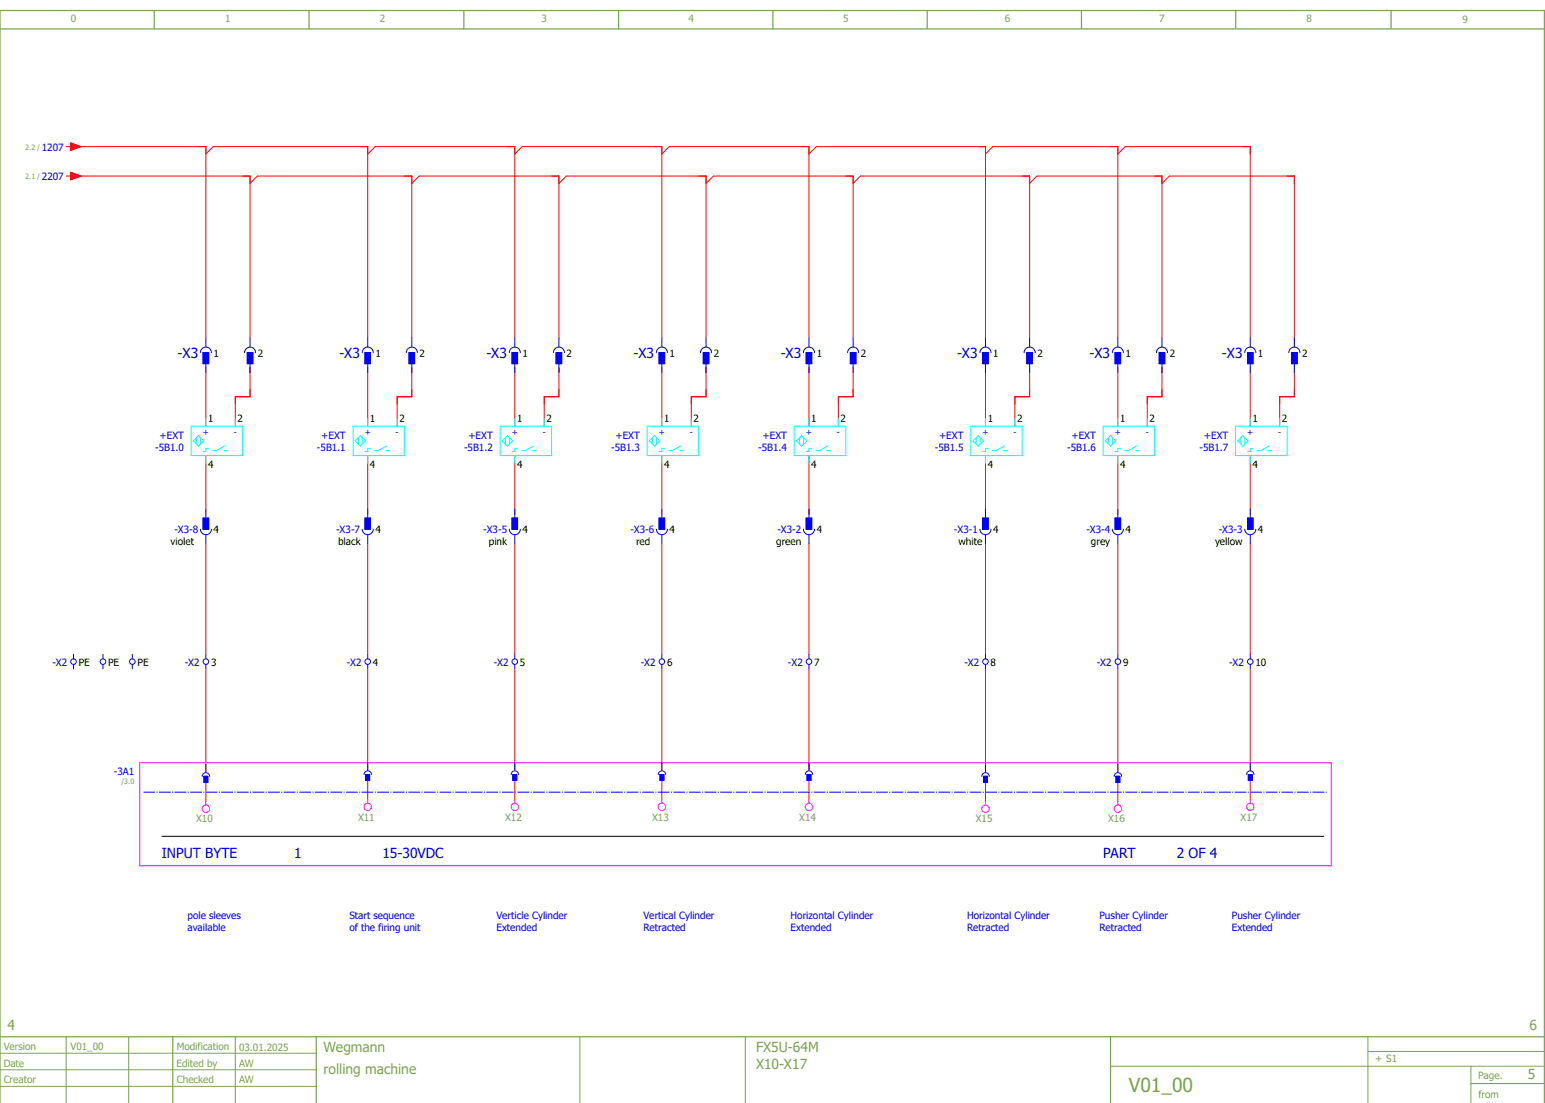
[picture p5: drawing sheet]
<svg xmlns="http://www.w3.org/2000/svg" width="420mm" height="300mm" viewBox="0 0 420 300" stroke-linecap="round" stroke-linejoin="round" font-family="sans-serif">
<g fill="none" stroke="#7ca552" stroke-width=".34">
<path d="M0 7.9h420M41.9 2.9v4.8M84 3v4.8M126.1 3v4.8M168.2 3v4.9M210.2 2.9v4.9M252.1 2.9v4.8M294.1 2.9v4.8M336.1 2.8v4.8M378.3 2.8v4.9M0 281.9h420M0 299.9v-297h420v297"/>
<path d="M47 281.9v18M86 281.9v18M302 281.9v18"/>
</g>
<g fill="none" stroke="#7ca552" stroke-width=".27">
<path d="M0 286.3h86M0 290.8h86M0 295.3h86M18 281.9v18M35 281.9v18M64 281.9v18M157.7 282v17.9M202.7 281.9v18M372 281.9v18M372 285.9h48M400 294.6h20M400 289.9v10"/>
<path d="M419.8 289.9h-117.8"/>
</g>
<g fill="none" stroke="#f00" stroke-width=".27">
<path d="M20 39.9h36v52M20 47.9h48v44M56 41.9l2-2h42v52M70 47.9h42v44M70 47.9l-2 2M100 41.9l2-2h38v52M112 49.9l2-2h38v44M140 41.9l2-2h38v52M152 49.9l2-2h38v44M180 41.9l2-2h38v52M194 47.9h38v44M194 47.9l-2 2"/>
<path d="M220 41.9l2-2h46v52M232 49.9l2-2h46v44M268 41.9l2-2h34v52M280 49.9l2-2h34v44M304 41.9l2-2h34v52M316 49.9l2-2h34v44M56 99.9v16M68 99.9v8h-4v8M100 99.9v16M112 99.9v8h-4v8M140 99.9v16M152 99.9v8h-4v8"/>
<path d="M180 99.9v16M192 99.9v8h-4v8M220 99.9v16M232 99.9v8h-4v8M268 99.9v16M280 99.9v8h-4v8M304 99.9v16M316 99.9v8h-4v8M340 99.9v16M352 99.9v8h-4v8M56 123.9v16M100 123.9v16"/>
<path d="M140 123.9v16M180 123.9v16M220 123.9v16M268 123.9v16M304 123.9v16M340 123.9v16M56 147.9v30M100 147.9v30M140 147.9v30M180 147.9v30M220 147.9v30M268 147.9v30"/>
<path d="M304 147.9v30M340 147.9v30M56 181.9v28M100 181.9v27.5M140 181.9v27.5M180 181.9v27.5M220 181.9v27.5M268 181.9v28M304 181.9v28M340 181.9v27.5M56 211.9v6M100 211.4v6"/>
<path d="M140 211.4v6M180 211.4v6M220 211.4v6M268 211.9v6M304 211.9v6M340 211.4v6"/>
</g>
<path d="M39 215.4h322" fill="none" stroke="#00f" stroke-width=".27" stroke-dasharray="3.2 .4 .3 .4" stroke-linecap="butt"/>
<path d="M44 227.4h316" fill="none" stroke="#000" stroke-width=".27"/>
<path d="M52 115.9h14v8h-14zM52.6 119.9l1.4-1.5 1.4 1.5-1.4 1.4zM53.5 119v1.7M54.5 119v1.7M56 113.9v2M64 113.9v2M56 123.9v2M56.7 122h-.7v.7h-.8M60.9 122.5h1M61.1 121.2l-2.2 1.3h-1" fill="none" stroke="#0ff" stroke-width=".27"/>
<g fill="none" stroke="#00f" stroke-width=".27">
<path d="M56 177.9v1.2M56 180.6v1.3"/>
<circle cx="56" cy="179.9" r=".76"/>
</g>
<path d="M55.2 95.9h1.5v3h-1.5z" fill-rule="evenodd" fill="#00f"/>
<path d="M54.5 95.9a1.5 1.5 0 0 1 1.5-1.5 1.5 1.5 0 0 1 1.5 1.5M55.2 95.9h1.5v3h-1.5zM56 91.9v2.5M56 98.9v2.5M56 138.4v2.5" fill="none" stroke="#00f" stroke-width=".27"/>
<path d="M55.2 140.9h1.5v3h-1.5z" fill-rule="evenodd" fill="#00f"/>
<path d="M54.5 143.9a1.5 1.5 0 0 0 1.5 1.5 1.5 1.5 0 0 0 1.5-1.5M55.2 140.9h1.5v3h-1.5zM56 145.4v2.5" fill="none" stroke="#00f" stroke-width=".27"/>
<path d="M67.3 95.9h1.5v3h-1.5z" fill-rule="evenodd" fill="#00f"/>
<path d="M66.5 95.9a1.5 1.5 0 0 1 1.5-1.5 1.5 1.5 0 0 1 1.5 1.5M67.3 95.9h1.5v3h-1.5zM68 91.9v2.5M68 98.9v2.5M55.5 211.1h1v1.6h-1z" fill="none" stroke="#00f" stroke-width=".27"/>
<path d="M38 207.4h324v28h-324z" fill="none" stroke="#f0f" stroke-width=".27"/>
<path d="M55.5 211.1h1v1.6h-1z" fill-rule="evenodd" fill="#00f"/>
<path d="M55 211.1a1 1 0 0 1 1-1 1 1 0 0 1 1 1M55.5 211.1h1v1.6h-1zM56 207.9v2M99.5 210.6h1v1.6h-1z" fill="none" stroke="#00f" stroke-width=".27"/>
<g fill="none" stroke="#f0f" stroke-width=".27">
<path d="M56 217.9v1"/>
<circle cx="56" cy="219.9" r="1.01"/>
</g>
<path d="M99.5 210.6h1v1.6h-1z" fill-rule="evenodd" fill="#00f"/>
<path d="M99 210.6a1 1 0 0 1 1-1 1 1 0 0 1 1 1M99.5 210.6h1v1.6h-1zM100 207.4v2M139.5 210.6h1v1.6h-1z" fill="none" stroke="#00f" stroke-width=".27"/>
<g fill="none" stroke="#f0f" stroke-width=".27">
<path d="M100 217.4v1"/>
<circle cx="100" cy="219.4" r="1"/>
</g>
<path d="M139.5 210.6h1v1.6h-1z" fill-rule="evenodd" fill="#00f"/>
<path d="M139 210.6a1 1 0 0 1 1-1 1 1 0 0 1 1 1M139.5 210.6h1v1.6h-1zM140 207.4v2M179.5 210.6h1v1.6h-1z" fill="none" stroke="#00f" stroke-width=".27"/>
<g fill="none" stroke="#f0f" stroke-width=".27">
<path d="M140 217.4v1"/>
<circle cx="140" cy="219.4" r="1"/>
</g>
<path d="M179.5 210.6h1v1.6h-1z" fill-rule="evenodd" fill="#00f"/>
<path d="M179 210.6a1 1 0 0 1 1-1 1 1 0 0 1 1 1M179.5 210.6h1v1.6h-1zM180 207.4v2M219.5 210.6h1v1.6h-1z" fill="none" stroke="#00f" stroke-width=".27"/>
<g fill="none" stroke="#f0f" stroke-width=".27">
<path d="M180 217.4v1"/>
<circle cx="180" cy="219.4" r="1.01"/>
</g>
<path d="M219.5 210.6h1v1.6h-1z" fill-rule="evenodd" fill="#00f"/>
<path d="M219 210.6a1.01 1.01 0 0 1 1-1 1.01 1.01 0 0 1 1 1M219.5 210.6h1v1.6h-1zM220 207.4v2M267.5 211.1h1v1.6h-1z" fill="none" stroke="#00f" stroke-width=".27"/>
<g fill="none" stroke="#f0f" stroke-width=".27">
<path d="M220 217.4v1"/>
<circle cx="220" cy="219.4" r="1.01"/>
</g>
<path d="M267.5 211.1h1v1.6h-1z" fill-rule="evenodd" fill="#00f"/>
<path d="M267 211.1a1.01 1.01 0 0 1 1-1 1.01 1.01 0 0 1 1 1M267.5 211.1h1v1.6h-1zM268 207.9v2M303.5 211.1h1v1.6h-1z" fill="none" stroke="#00f" stroke-width=".27"/>
<g fill="none" stroke="#f0f" stroke-width=".27">
<path d="M268 217.9v1"/>
<circle cx="268" cy="219.9" r="1.01"/>
</g>
<path d="M303.5 211.1h1v1.6h-1z" fill-rule="evenodd" fill="#00f"/>
<path d="M303 211.1a1 1 0 0 1 1-1 1 1 0 0 1 1 1M303.5 211.1h1v1.6h-1zM304 207.9v2M339.5 210.6h1v1.6h-1z" fill="none" stroke="#00f" stroke-width=".27"/>
<g fill="none" stroke="#f0f" stroke-width=".27">
<path d="M304 217.9v1"/>
<circle cx="304" cy="219.9" r="1.01"/>
</g>
<path d="M339.5 210.6h1v1.6h-1z" fill-rule="evenodd" fill="#00f"/>
<g fill="none" stroke="#00f" stroke-width=".27">
<path d="M100 177.9v1.2M100 180.6v1.3M339 210.6a1 1 0 0 1 1-1 1 1 0 0 1 1 1M339.5 210.6h1v1.6h-1zM340 207.4v2"/>
<circle cx="100" cy="179.9" r=".75"/>
</g>
<g fill="none" stroke="#f0f" stroke-width=".27">
<path d="M340 217.4v1"/>
<circle cx="340" cy="219.4" r="1"/>
</g>
<path d="M96 115.9h14v8h-14zM97.5 119v1.7M98 118.4l1.4 1.5-1.4 1.4-1.4-1.4zM98.5 119v1.7M100 113.9v2M108 113.9v2M100 123.9v2M100.8 122h-.8v.7h-.7M104.9 122.5h1M105.1 121.2l-2.2 1.3h-1" fill="none" stroke="#0ff" stroke-width=".27"/>
<path d="M99.3 95.9h1.5v3h-1.5z" fill-rule="evenodd" fill="#00f"/>
<path d="M98.5 95.9a1.5 1.5 0 0 1 1.5-1.5 1.5 1.5 0 0 1 1.5 1.5M99.3 95.9h1.5v3h-1.5zM100 91.9v2.5M100 98.9v2.5M100 138.4v2.5" fill="none" stroke="#00f" stroke-width=".27"/>
<path d="M99.3 140.9h1.5v3h-1.5z" fill-rule="evenodd" fill="#00f"/>
<path d="M98.5 143.9a1.5 1.5 0 0 0 1.5 1.5 1.5 1.5 0 0 0 1.5-1.5M99.3 140.9h1.5v3h-1.5zM100 145.4v2.5" fill="none" stroke="#00f" stroke-width=".27"/>
<path d="M111.2 95.9h1.5v3h-1.5z" fill-rule="evenodd" fill="#00f"/>
<g fill="none" stroke="#00f" stroke-width=".27">
<path d="M110.5 95.9a1.5 1.5 0 0 1 1.5-1.5 1.5 1.5 0 0 1 1.5 1.5M111.2 95.9h1.5v3h-1.5zM112 91.9v2.5M112 98.9v2.5M140 177.9v1.2M140 180.6v1.3"/>
<circle cx="140" cy="179.9" r=".76"/>
</g>
<path d="M136 115.9h14v8h-14zM137.5 119v1.7M138 118.4l1.4 1.5-1.4 1.4-1.4-1.4zM138.5 119v1.7M140 113.9v2M148 113.9v2M140 123.9v2M140.7 122h-.7v.7h-.8M144.9 122.5h1M145.1 121.2l-2.2 1.3h-1" fill="none" stroke="#0ff" stroke-width=".27"/>
<path d="M139.2 95.9h1.5v3h-1.5z" fill-rule="evenodd" fill="#00f"/>
<path d="M138.5 95.9a1.5 1.5 0 0 1 1.5-1.5 1.5 1.5 0 0 1 1.5 1.5M139.2 95.9h1.5v3h-1.5zM140 91.9v2.5M140 98.9v2.5M140 138.4v2.5" fill="none" stroke="#00f" stroke-width=".27"/>
<path d="M139.2 140.9h1.5v3h-1.5z" fill-rule="evenodd" fill="#00f"/>
<path d="M138.5 143.9a1.5 1.5 0 0 0 1.5 1.5 1.5 1.5 0 0 0 1.5-1.5M139.2 140.9h1.5v3h-1.5zM140 145.4v2.5" fill="none" stroke="#00f" stroke-width=".27"/>
<path d="M151.2 95.9h1.5v3h-1.5z" fill-rule="evenodd" fill="#00f"/>
<g fill="none" stroke="#00f" stroke-width=".27">
<path d="M150.5 95.9a1.5 1.5 0 0 1 1.5-1.5 1.5 1.5 0 0 1 1.5 1.5M151.2 95.9h1.5v3h-1.5zM152 91.9v2.5M152 98.9v2.5M180 177.9v1.2M180 180.6v1.3"/>
<circle cx="180" cy="179.9" r=".75"/>
</g>
<path d="M176 115.9h14v8h-14zM176.6 119.9l1.4-1.5 1.4 1.5-1.4 1.4zM177.5 119v1.7M178.5 119v1.7M180 113.9v2M188 113.9v2M180 123.9v2M180.7 122h-.7v.7h-.8M184.9 122.5h1M185.1 121.2l-2.2 1.3h-1" fill="none" stroke="#0ff" stroke-width=".27"/>
<path d="M179.2 95.9h1.5v3h-1.5z" fill-rule="evenodd" fill="#00f"/>
<path d="M178.5 95.9a1.5 1.5 0 0 1 1.5-1.5 1.5 1.5 0 0 1 1.5 1.5M179.2 95.9h1.5v3h-1.5zM180 91.9v2.5M180 98.9v2.5M180 138.4v2.5" fill="none" stroke="#00f" stroke-width=".27"/>
<path d="M179.2 140.9h1.5v3h-1.5z" fill-rule="evenodd" fill="#00f"/>
<path d="M178.5 143.9a1.5 1.5 0 0 0 1.5 1.5 1.5 1.5 0 0 0 1.5-1.5M179.2 140.9h1.5v3h-1.5zM180 145.4v2.5" fill="none" stroke="#00f" stroke-width=".27"/>
<path d="M191.2 95.9h1.6v3h-1.6z" fill-rule="evenodd" fill="#00f"/>
<g fill="none" stroke="#00f" stroke-width=".27">
<path d="M190.5 95.9a1.5 1.5 0 0 1 1.5-1.5 1.5 1.5 0 0 1 1.5 1.5M191.2 95.9h1.6v3h-1.6zM192 91.9v2.5M192 98.9v2.5M220 177.9v1.2M220 180.6v1.3"/>
<circle cx="220" cy="179.9" r=".75"/>
</g>
<path d="M216 115.9h14v8h-14zM216.6 119.9l1.4-1.5 1.4 1.5-1.4 1.4zM217.5 119v1.7M218.5 119v1.7M220 113.9v2M228 113.9v2M220 123.9v2M220.7 122h-.7v.7h-.8M224.9 122.5h1M225.1 121.2l-2.2 1.3h-1" fill="none" stroke="#0ff" stroke-width=".27"/>
<path d="M219.2 95.9h1.5v3h-1.5z" fill-rule="evenodd" fill="#00f"/>
<path d="M218.5 95.9a1.5 1.5 0 0 1 1.5-1.5 1.5 1.5 0 0 1 1.5 1.5M219.2 95.9h1.5v3h-1.5zM220 91.9v2.5M220 98.9v2.5M220 138.4v2.5" fill="none" stroke="#00f" stroke-width=".27"/>
<path d="M219.2 140.9h1.5v3h-1.5z" fill-rule="evenodd" fill="#00f"/>
<path d="M218.5 143.9a1.5 1.5 0 0 0 1.5 1.5 1.5 1.5 0 0 0 1.5-1.5M219.2 140.9h1.5v3h-1.5zM220 145.4v2.5" fill="none" stroke="#00f" stroke-width=".27"/>
<path d="M231.3 95.9h1.5v3h-1.5z" fill-rule="evenodd" fill="#00f"/>
<g fill="none" stroke="#00f" stroke-width=".27">
<path d="M230.5 95.9a1.5 1.5 0 0 1 1.5-1.5 1.5 1.5 0 0 1 1.5 1.5M231.3 95.9h1.5v3h-1.5zM232 91.9v2.5M232 98.9v2.5M268 177.9v1.2M268 180.6v1.3"/>
<circle cx="268" cy="179.9" r=".75"/>
</g>
<path d="M264 115.9h14v8h-14zM264.6 119.9l1.4-1.5 1.4 1.5-1.4 1.4zM265.5 119v1.7M266.5 119v1.7M268 113.9v2M276 113.9v2M268 123.9v2M268.7 122h-.7v.7h-.8M272.9 122.5h1M273.1 121.2l-2.2 1.3h-1" fill="none" stroke="#0ff" stroke-width=".27"/>
<path d="M267.2 95.9h1.5v3h-1.5z" fill-rule="evenodd" fill="#00f"/>
<path d="M266.5 95.9a1.5 1.5 0 0 1 1.5-1.5 1.5 1.5 0 0 1 1.5 1.5M267.2 95.9h1.5v3h-1.5zM268 91.9v2.5M268 98.9v2.5M268 138.4v2.5" fill="none" stroke="#00f" stroke-width=".27"/>
<path d="M267.2 140.9h1.5v3h-1.5z" fill-rule="evenodd" fill="#00f"/>
<path d="M266.5 143.9a1.5 1.5 0 0 0 1.5 1.5 1.5 1.5 0 0 0 1.5-1.5M267.2 140.9h1.5v3h-1.5zM268 145.4v2.5" fill="none" stroke="#00f" stroke-width=".27"/>
<path d="M279.3 95.9h1.5v3h-1.5z" fill-rule="evenodd" fill="#00f"/>
<g fill="none" stroke="#00f" stroke-width=".27">
<path d="M278.5 95.9a1.5 1.5 0 0 1 1.5-1.5 1.5 1.5 0 0 1 1.5 1.5M279.3 95.9h1.5v3h-1.5zM280 91.9v2.5M280 98.9v2.5M304 177.9v1.2M304 180.6v1.3"/>
<circle cx="304" cy="179.9" r=".75"/>
</g>
<path d="M300 115.9h14v8h-14zM300.6 119.9l1.4-1.5 1.4 1.5-1.4 1.4zM301.5 119v1.7M302.5 119v1.7M304 113.9v2M312 113.9v2M304 123.9v2M304.7 122h-.7v.7h-.8M308.9 122.5h1M309.1 121.2l-2.2 1.3h-1" fill="none" stroke="#0ff" stroke-width=".27"/>
<path d="M303.2 95.9h1.5v3h-1.5z" fill-rule="evenodd" fill="#00f"/>
<path d="M302.5 95.9a1.5 1.5 0 0 1 1.5-1.5 1.5 1.5 0 0 1 1.5 1.5M303.2 95.9h1.5v3h-1.5zM304 91.9v2.5M304 98.9v2.5M304 138.4v2.5" fill="none" stroke="#00f" stroke-width=".27"/>
<path d="M303.2 140.9h1.5v3h-1.5z" fill-rule="evenodd" fill="#00f"/>
<path d="M302.5 143.9a1.5 1.5 0 0 0 1.5 1.5 1.5 1.5 0 0 0 1.5-1.5M303.2 140.9h1.5v3h-1.5zM304 145.4v2.5" fill="none" stroke="#00f" stroke-width=".27"/>
<path d="M315.2 95.9h1.6v3h-1.6z" fill-rule="evenodd" fill="#00f"/>
<g fill="none" stroke="#00f" stroke-width=".27">
<path d="M314.5 95.9a1.5 1.5 0 0 1 1.5-1.5 1.5 1.5 0 0 1 1.5 1.5M315.2 95.9h1.6v3h-1.6zM315.2 95.9h1.5v3h-1.5zM316 91.9v2.5M316 98.9v2.5M340 177.9v1.2M340 180.6v1.3"/>
<circle cx="340" cy="179.9" r=".75"/>
</g>
<path d="M336 115.9h14v8h-14zM337.5 119v1.7M338 118.4l1.4 1.5-1.4 1.4-1.4-1.4zM338.5 119v1.7M340 113.9v2M348 113.9v2M340 123.9v2M340.8 122h-.8v.7h-.7M344.9 122.5h1M345.1 121.2l-2.2 1.3h-1" fill="none" stroke="#0ff" stroke-width=".27"/>
<path d="M339.3 95.9h1.5v3h-1.5z" fill-rule="evenodd" fill="#00f"/>
<path d="M338.5 95.9a1.5 1.5 0 0 1 1.5-1.5 1.5 1.5 0 0 1 1.5 1.5M339.3 95.9h1.5v3h-1.5zM340 91.9v2.5M340 98.9v2.5M340 138.4v2.5" fill="none" stroke="#00f" stroke-width=".27"/>
<path d="M339.3 140.9h1.5v3h-1.5z" fill-rule="evenodd" fill="#00f"/>
<path d="M338.5 143.9a1.5 1.5 0 0 0 1.5 1.5 1.5 1.5 0 0 0 1.5-1.5M339.3 140.9h1.5v3h-1.5zM340 145.4v2.5" fill="none" stroke="#00f" stroke-width=".27"/>
<path d="M351.2 95.9h1.5v3h-1.5z" fill-rule="evenodd" fill="#00f"/>
<g fill="none" stroke="#00f" stroke-width=".27">
<path d="M350.5 95.9a1.51 1.51 0 0 1 1.5-1.5 1.51 1.51 0 0 1 1.5 1.5M351.2 95.9h1.5v3h-1.5zM352 91.9v2.5M352 98.9v2.5M20 177.9v1.2M28 177.9v1.2M36 177.9v1.2M20 180.6v1.3M28 180.6v1.3M36 180.6v1.3"/>
<circle cx="20" cy="179.9" r=".76"/>
<circle cx="28" cy="179.9" r=".75"/>
<circle cx="36" cy="179.9" r=".76"/>
</g>
<path d="M19.2 38.9l2.8 1-2.8 1z" fill="#f00"/>
<path d="M18 39.9h1.2M19.2 38.9l2.8 1-2.8 1z" fill="none" stroke="#f00" stroke-width=".27"/>
<path d="M19.2 46.9l2.8 1-2.8 1z" fill="#f00"/>
<path d="M18 47.9h1.2M19.2 46.9l2.8 1-2.8 1z" fill="none" stroke="#f00" stroke-width=".27"/>
<text font-size="5.3" fill="#7ca552" x="307" y="296.9">V01_00</text>
<g font-size="3.8" fill="#00f">
<text x="48.3" y="97.4">-X3</text>
<text x="92.3" y="97.4">-X3</text>
<text x="132.3" y="97.4">-X3</text>
<text x="172.3" y="97.4">-X3</text>
<text x="212.3" y="97.4">-X3</text>
<text x="260.3" y="97.4">-X3</text>
<text x="296.3" y="97.4">-X3</text>
<text x="332.3" y="97.4">-X3</text>
<text x="44" y="233.4">INPUT BYTE</text>
<text x="80" y="233.4">1</text>
<text x="104" y="233.4">15-30VDC</text>
<text x="300" y="233.4">PART</text>
<text x="320" y="233.4">2 OF 4</text>
</g>
<g font-size="3.8" fill="#7ca552">
<text x="2" y="279.9">4</text>
<text x="416" y="279.9">6</text>
<text x="88" y="285.9">Wegmann</text>
<text x="205.6" y="286.1">FX5U-64M</text>
<text x="88" y="291.9">rolling machine</text>
<text x="205.6" y="290.6">X10-X17</text>
<text x="415.5" y="293.3">5</text>
</g>
<g font-size="2.7" fill="#7ca552">
<text x="19.3" y="5.9">0</text>
<text x="61.3" y="5.9">1</text>
<text x="103.3" y="5.9">2</text>
<text x="147.3" y="5.9">3</text>
<text x="187.3" y="5.9">4</text>
<text x="229.3" y="5.9">5</text>
<text x="273.3" y="5.9">6</text>
<text x="315.3" y="5.9">7</text>
<text x="355.3" y="5.9">8</text>
<text x="397.7" y="6.2">9</text>
<text x="1" y="285.4">Version</text>
<text x="19.1" y="285.4">V01_00</text>
<text x="48.1" y="285.5">Modification</text>
<text x="65" y="285.6">03.01.2025</text>
<text x="1" y="289.9">Date</text>
<text x="48" y="289.9">Edited by</text>
<text x="65" y="289.9">AW</text>
<text x="374" y="288.8">+ S1</text>
<text x="402" y="293.3">Page.</text>
<text x="1" y="294.4">Creator</text>
<text x="48.1" y="294.4">Checked</text>
<text x="65" y="294.4">AW</text>
<text x="402.1" y="298.4">from</text>
</g>
<g font-size="2.7" fill="#00f">
<text x="11.4" y="41">1207</text>
<text x="11.4" y="48.9">2207</text>
<text x="43.4" y="119.3">+EXT</text>
<text x="87.4" y="119.3">+EXT</text>
<text x="127.4" y="119.3">+EXT</text>
<text x="167.4" y="119.3">+EXT</text>
<text x="207.4" y="119.3">+EXT</text>
<text x="255.4" y="119.3">+EXT</text>
<text x="291.4" y="119.3">+EXT</text>
<text x="327.4" y="119.3">+EXT</text>
<text x="42.2" y="122.6">-5B1.0</text>
<text x="86.2" y="122.6">-5B1.1</text>
<text x="126.2" y="122.6">-5B1.2</text>
<text x="166.2" y="122.6">-5B1.3</text>
<text x="206.2" y="122.6">-5B1.4</text>
<text x="254.2" y="122.6">-5B1.5</text>
<text x="290.2" y="122.6">-5B1.6</text>
<text x="326.2" y="122.6">-5B1.7</text>
<text x="47.4" y="144.9">-X3-8</text>
<text x="91.4" y="144.9">-X3-7</text>
<text x="131.4" y="144.9">-X3-5</text>
<text x="171.4" y="144.9">-X3-6</text>
<text x="211.4" y="144.9">-X3-2</text>
<text x="259.4" y="144.9">-X3-1</text>
<text x="295.4" y="144.9">-X3-4</text>
<text x="331.4" y="144.9">-X3-3</text>
<text x="14.3" y="180.9">-X2</text>
<text x="50.3" y="180.9">-X2</text>
<text x="94.3" y="180.9">-X2</text>
<text x="134.3" y="180.9">-X2</text>
<text x="174.3" y="180.9">-X2</text>
<text x="214.3" y="180.9">-X2</text>
<text x="262.3" y="180.9">-X2</text>
<text x="298.3" y="180.9">-X2</text>
<text x="334.3" y="180.9">-X2</text>
<text x="30.9" y="210.6">-3A1</text>
<text x="51" y="249.9">pole sleeves</text>
<text x="95" y="249.9">Start sequence</text>
<text x="135" y="249.9">Verticle Cylinder</text>
<text x="175" y="249.9">Vertical Cylinder</text>
<text x="215" y="249.9">Horizontal Cylinder</text>
<text x="263" y="249.9">Horizontal Cylinder</text>
<text x="299" y="249.9">Pusher Cylinder</text>
<text x="335" y="249.9">Pusher Cylinder</text>
<text x="51" y="253.1">available</text>
<text x="95" y="253.1">of the firing unit</text>
<text x="135" y="253.1">Extended</text>
<text x="175" y="253.1">Retracted</text>
<text x="215" y="253.1">Extended</text>
<text x="263" y="253.1">Retracted</text>
<text x="299" y="253.1">Retracted</text>
<text x="335" y="253.1">Extended</text>
</g>
<g font-size="2.7">
<text x="58.1" y="96.9">1</text>
<text x="70.1" y="96.9">2</text>
<text x="102.1" y="96.9">1</text>
<text x="114.1" y="96.9">2</text>
<text x="142.1" y="96.9">1</text>
<text x="154.1" y="96.9">2</text>
<text x="182.1" y="96.9">1</text>
<text x="194.1" y="96.9">2</text>
<text x="222.1" y="96.9">1</text>
<text x="234.1" y="96.9">2</text>
<text x="270.1" y="96.9">1</text>
<text x="282.1" y="96.9">2</text>
<text x="306.1" y="96.9">1</text>
<text x="318.1" y="96.9">2</text>
<text x="342.1" y="96.9">1</text>
<text x="354.1" y="96.9">2</text>
<text x="56.6" y="114.7">1</text>
<text x="64.6" y="114.7">2</text>
<text x="100.6" y="114.7">1</text>
<text x="108.6" y="114.7">2</text>
<text x="140.6" y="114.7">1</text>
<text x="148.6" y="114.7">2</text>
<text x="180.6" y="114.7">1</text>
<text x="188.6" y="114.7">2</text>
<text x="220.6" y="114.7">1</text>
<text x="228.6" y="114.7">2</text>
<text x="268.6" y="114.7">1</text>
<text x="276.6" y="114.7">2</text>
<text x="304.6" y="114.7">1</text>
<text x="312.6" y="114.7">2</text>
<text x="340.6" y="114.7">1</text>
<text x="348.6" y="114.7">2</text>
<text x="56.6" y="127.2">4</text>
<text x="100.6" y="127.2">4</text>
<text x="140.6" y="127.2">4</text>
<text x="180.6" y="127.2">4</text>
<text x="220.6" y="127.2">4</text>
<text x="268.6" y="127.2">4</text>
<text x="304.6" y="127.2">4</text>
<text x="340.6" y="127.2">4</text>
<text x="46.4" y="148.2">violet</text>
<text x="58.1" y="145">4</text>
<text x="92" y="148.2">black</text>
<text x="102.1" y="145">4</text>
<text x="132.9" y="148.2">pink</text>
<text x="142.1" y="145">4</text>
<text x="173" y="148.2">red</text>
<text x="182.1" y="145">4</text>
<text x="211.1" y="148.2">green</text>
<text x="222.1" y="145">4</text>
<text x="260.7" y="148.2">white</text>
<text x="270.1" y="145">4</text>
<text x="296.7" y="148.2">grey</text>
<text x="306.1" y="145">4</text>
<text x="330.4" y="148.2">yellow</text>
<text x="342.1" y="145">4</text>
<text x="21.4" y="180.9">PE</text>
<text x="29.4" y="180.9">PE</text>
<text x="37.4" y="180.9">PE</text>
<text x="57.4" y="180.9">3</text>
<text x="101.4" y="180.9">4</text>
<text x="141.4" y="180.9">5</text>
<text x="181.4" y="180.9">6</text>
<text x="221.4" y="180.9">7</text>
<text x="269.4" y="180.9">8</text>
<text x="305.4" y="180.9">9</text>
<text x="341.4" y="180.9">10</text>
</g>
<g font-size="2.7" fill="#767676">
<text x="53.4" y="223.6">X10</text>
<text x="97.4" y="223.1">X11</text>
<text x="137.4" y="223.1">X12</text>
<text x="177.4" y="223.1">X13</text>
<text x="217.4" y="223.1">X14</text>
<text x="265.4" y="223.6">X15</text>
<text x="301.4" y="223.6">X16</text>
<text x="337.4" y="223.1">X17</text>
</g>
<g font-size="2.3" fill="#00f">
<text x="55.2" y="118.2">+</text>
<text x="63.6" y="118.2">-</text>
<text x="99.2" y="118.2">+</text>
<text x="107.6" y="118.2">-</text>
<text x="139.2" y="118.2">+</text>
<text x="147.6" y="118.2">-</text>
<text x="179.2" y="118.2">+</text>
<text x="187.6" y="118.2">-</text>
<text x="219.2" y="118.2">+</text>
<text x="227.6" y="118.2">-</text>
<text x="267.2" y="118.2">+</text>
<text x="275.6" y="118.2">-</text>
<text x="303.2" y="118.2">+</text>
<text x="311.6" y="118.2">-</text>
<text x="339.2" y="118.2">+</text>
<text x="347.6" y="118.2">-</text>
</g>
<g font-size="2" fill="#7ca552">
<text x="6.9" y="40.8">2.2 /</text>
<text x="6.9" y="48.7">2.1 /</text>
<text x="33" y="213.1">/3.0</text>
</g>
</svg>
